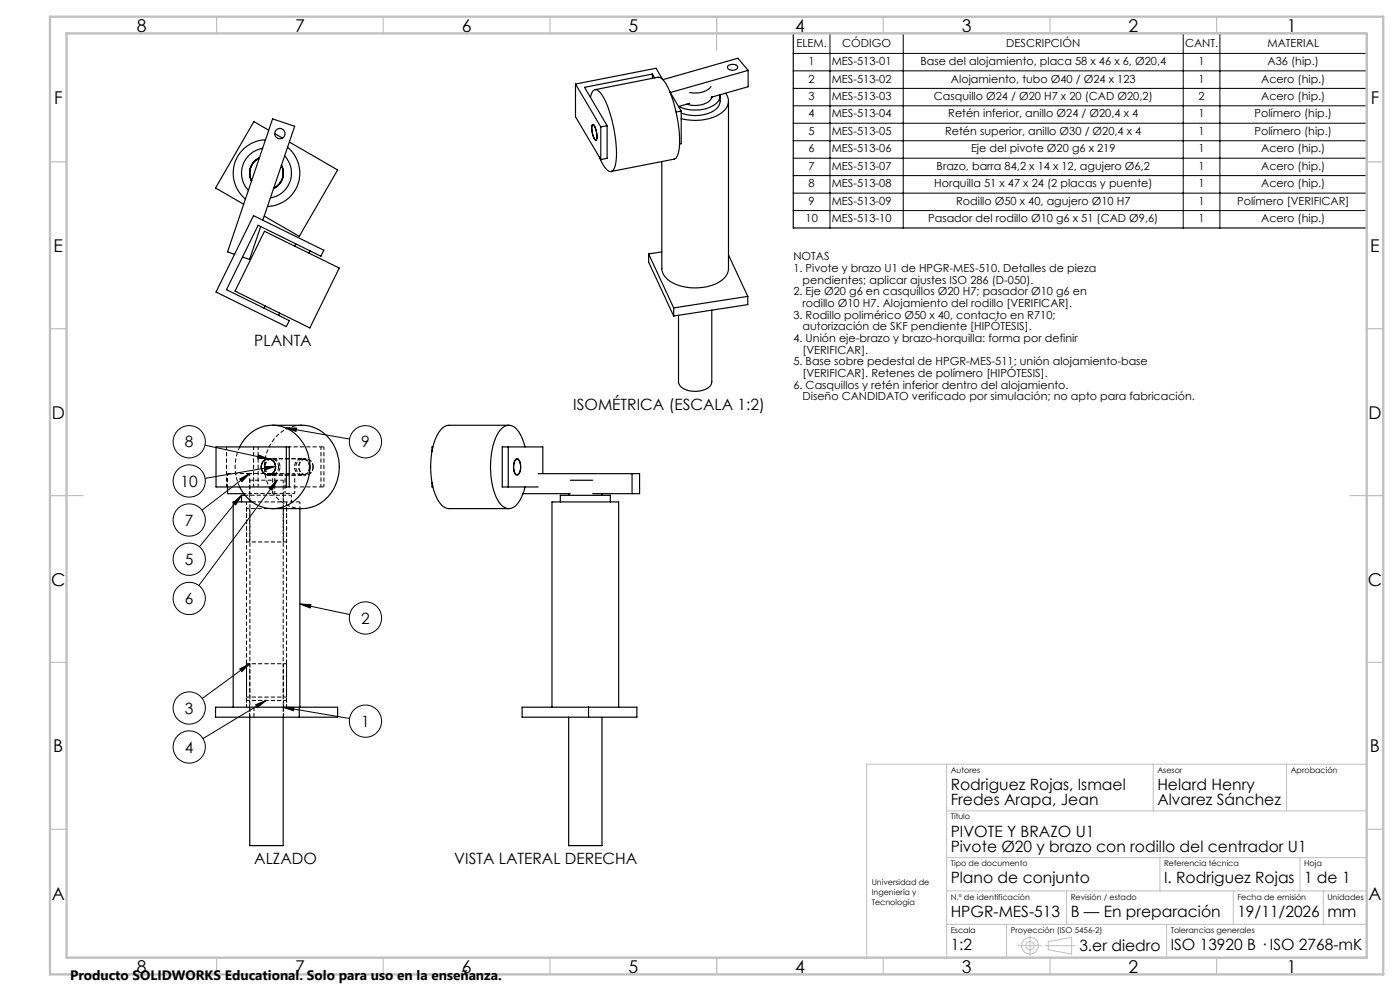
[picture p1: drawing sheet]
<svg xmlns="http://www.w3.org/2000/svg" width="420mm" height="297mm" viewBox="0 0 420 297" stroke-linecap="round" stroke-linejoin="round" font-family="sans-serif">
<path d="M83.6 139.9a2.19 2.19 0 0 0-2.5-2.4 2.19 2.19 0 0 0-1.8 2.9 2.14 2.14 0 0 0 2.4 1.9 2.14 2.14 0 0 0 1.9-2.4M93.1 139.9a2.19 2.19 0 0 0-2.5-2.4 2.19 2.19 0 0 0-1.8 2.9 2.14 2.14 0 0 0 2.4 1.9 2.14 2.14 0 0 0 1.9-2.4M93.9 139.9a2.19 2.19 0 0 0-2.4-2.4 2.19 2.19 0 0 0-1.8 2.9 2.14 2.14 0 0 0 2.4 1.9 2.14 2.14 0 0 0 1.8-2.4M74.9 141.9h-6.6M75.7 150.4h14.3" fill="none" stroke="#000" stroke-width=".3" stroke-dasharray="1.3 .6" stroke-dashoffset=".2" stroke-linecap="butt"/>
<path d="M71.9 133.9a13.8 13.8 0 0 0 0 12M90.6 127.4a12.2 12.2 0 0 0-11.1 14.8 11.6 11.6 0 0 0 11.1 10.2M74.9 211.9v3M76.2 214.9v-3M85.1 214.9v-3" fill="none" stroke="#000" stroke-width=".3" stroke-dasharray="1.3 .6" stroke-dashoffset=".1" stroke-linecap="butt"/>
<path d="M84 139.9a2.3 2.3 0 0 0-2.7-2.4 2.3 2.3 0 0 0-1.7 3.2 2.23 2.23 0 0 0 2.6 1.7 2.23 2.23 0 0 0 1.8-2.5M92.8 139.9a2.3 2.3 0 0 0-2.7-2.4 2.3 2.3 0 0 0-1.7 3.2 2.23 2.23 0 0 0 2.6 1.7 2.23 2.23 0 0 0 1.8-2.5" fill="none" stroke="#000" stroke-width=".3" stroke-dasharray="1.3 .6" stroke-dashoffset="-.1" stroke-linecap="butt"/>
<g fill="none" stroke="#000" stroke-width=".3" stroke-dasharray="1.3 .6" stroke-dashoffset=".4" stroke-linecap="butt">
<path d="M68 133.9v12M81.4 137.5h-.9M91.8 137.5h-.9M96.3 133.9h.9M74 152.4v10M74 150.4v61.5M74.9 152.4v10M75 143.9h10M75 143.9v71M76.1 145.9v-12M77.4 145.9v-12M80.5 142.3h.9"/>
<path d="M90.9 142.3h.9M96.3 145.9v-12M96.3 145.9h.9M97.2 145.9v-12M74 162.4h12M85 162.4v-10M86 162.4v-10M74 198.9h12M74 198.9v10M74.9 198.9v10M74 209.9h12M74 208.9h12"/>
<path d="M85 214.9v-71M85 208.9v-10M86 208.9v-10M86 211.9v-61.5"/>
</g>
<path d="M86.8 133.9h9.5M91.8 137.5h-11.3M80.5 142.3h11.3M86.8 145.9h9.5" fill="none" stroke="#000" stroke-width=".3" stroke-dasharray="1.3 .6" stroke-dashoffset=".7" stroke-linecap="butt"/>
<path d="M68.3 145.9v-4M74.9 147.9v-6M81.8 147.9v-6M82.4 141.9v6M85.5 147.9v-6M88.4 147.9v-6M88.4 147.9h-13.5M88.4 141.9h-13.5" fill="none" stroke="#000" stroke-width=".3" stroke-dasharray="1.3 .6" stroke-dashoffset=".5" stroke-linecap="butt"/>
<path d="M74.9 147.9h-1.8" fill="none" stroke="#000" stroke-width=".3" stroke-dasharray="1.3 .6" stroke-dashoffset=".9" stroke-linecap="butt"/>
<path d="M73.5 148.4h14" fill="none" stroke="#000" stroke-width=".3" stroke-dasharray="1.3 .6" stroke-dashoffset=".3" stroke-linecap="butt"/>
<path d="M74 152.4h7.8M74.9 148.4v2M85.1 150.4v-2M87.5 150.4v-2M90 152.4v-2M74 209.9v2M74.9 209.9v2M85.1 211.9v-2M86 211.9v-2" fill="none" stroke="#000" stroke-width=".3" stroke-dasharray="1.3 .6" stroke-dashoffset=".6" stroke-linecap="butt"/>
<path d="M90.6 137.4h-8.8M81.8 142.4h8.8" fill="none" stroke="#000" stroke-width=".3" stroke-dasharray="1.3 .6" stroke-linecap="butt"/>
<g fill="none" stroke="#000" stroke-width=".35">
<path d="M218.4 19.7a2.1 2.1 0 0 1 2.9 .3 1.69 1.69 0 0 1-2.8 .7 .65 .65 0 0 1-.1-1zM238 10h172v58.3h-172zM80.6 39l-4.4-2.6-11.5 19.9 8.4 4.9M172.6 25.2l7.6 12.8M172.6 25.2v9.8l7.6 12.8M177.1 29.2l.3-1.1a1.37 1.37 0 0 1 1.2-1.2 1.37 1.37 0 0 1 1.5 .8 33.4 33.4 0 0 1 4.8 16 12.6 12.6 0 0 1-1 7.3 1.34 1.34 0 0 1-2.1-.5l-.9-1.1-1.1-2.3M177.7 37.4l.2-.1a5.3 5.3 0 0 1 1 4.6l-.1 .1a5.3 5.3 0 0 1-1.1-4.6zM178.5 26.9l19.3-3.7a7.5 7.5 0 0 1 3.3 4.6 39.5 39.5 0 0 1 2.6 17.3l-.4 1.3a1.62 1.62 0 0 1-1.1 1.3l-18.9 3.7M180.2 38v9.8M182.1 37.7l-1.9 .3M182.1 37.7v9.7l-1.9 .4M195.7 22.2l.7 1.2"/>
<path d="M195.7 22.2l-20.3 4 6.7 11.5M195.7 22.2v1.3M198.8 23.7l-2-3.2-24.2 4.7M200.9 27.5l3.5 5.8M204.4 33.3l-1.6 .3M204.4 33.3v9.8l-.5 .1M213.3 25.9a6.2 6.2 0 0 1-6.4 1.8M213.5 29.1v.1M213.6 29.1a4.2 4.2 0 0 1-4 2.4l-1.7 .1-1.9-.4M216 28.7a4.4 4.4 0 0 1-3.3 5.2 12.2 12.2 0 0 1-8.3 0M216 28.4a4.2 4.2 0 0 1-3.3 3.9 11.8 11.8 0 0 1-9.1-.4l3.3-.9M217.7 27.9a4.1 4.1 0 0 1-1.9 6.4 15.5 15.5 0 0 1-11.4 1.3"/>
<path d="M218.5 30.3v50.2a5.3 5.3 0 0 1-3.5 4.4 15.1 15.1 0 0 1-14.7-1.1 4.3 4.3 0 0 1-1.8-3.3v-32.1M224.4 21.1v4.9l-11.1 3.2M224.4 21.1l-23.3 6.6M224.4 21.1l-3-3.6-22.5 6.4M77.8 47.4a5 5 0 0 0-2.3 6.7M77.8 47.3a5.1 5.1 0 0 0-2.3 6.9M77.8 47.3a5.1 5.1 0 0 0-2.4 7M78.8 44.5a7.5 7.5 0 0 0-4.3 12.5M79.7 41.9a10 10 0 0 0-9.2 6.8 10 10 0 0 0 3.1 11M82.4 40l2.3 1.4M84.4 49.6a5.1 5.1 0 0 1-2.3 6.8M84.4 49.6a5 5 0 0 1-2.3 6.9"/>
<path d="M84.5 49.5a5.1 5.1 0 0 1-2.4 7M85.4 46.7a7.5 7.5 0 0 1-4.3 12.6M86.3 44.1a10 10 0 0 1 3.1 11 10 10 0 0 1-9.1 6.8M86.8 42.6l14.5 8.3-11.5 19.9-10.5-6M76.1 64.6l21.1 10.4-.9 1.8-18.9-9.3-9.5 19.3 18.9 9.3-.9 1.8-21.1-10.4zM78.2 67.9l-3.3 9.8-2.2-.7M78.8 66l9.6-28.2-6.6-2.2-13.5 39.9 2.1 .7M79.3 69.3l22.5 11-8.8 18-22.5-11.1zM88.7 73.1l-.3 .7M93 75.2l-.3 .7M194.6 76.1l7.5 16.2M194.6 76.1v2.5l7.5 16.1"/>
<path d="M198.5 75.5l-3.9 .6M218.5 76.4l5.8 12.4M79.6 91.7l-.4 .7M83.9 93.8l-.3 .7M202.1 92.3v2.4M213.5 93v21.4a3.2 3.2 0 0 1-3.1 2.7 6.2 6.2 0 0 1-6.6-1.9l-.2-.8v-19.9M224.3 88.8l-22.2 3.5M224.3 88.8v2.5l-22.2 3.4M64.8 133.9h22v12h-22zM71.9 133.9a10.7 10.7 0 0 1 10.2-6.5 10.7 10.7 0 0 1 9.7 7.1 13 13 0 0 1-6.6 17.3 10.8 10.8 0 0 1-13.3-5.9M79.1 138.1a2.28 2.28 0 0 1 3.2 .4 2.28 2.28 0 0 1-.3 3.2 2.28 2.28 0 0 1-3.3-.3 2.28 2.28 0 0 1 .4-3.3zM81.7 127.5h8.9a11.9 11.9 0 0 1 11.2 12.4 11.9 11.9 0 0 1-11.2 12.5h-8.9"/>
<path d="M85.9 133.9v12M129.9 133.9h-.3v1.4M152.5 133.9v12M152.6 127.5h-17.9a4.2 4.2 0 0 0-3.4 2.7 23.5 23.5 0 0 0 .4 20.2l1.3 1.4 1.5 .6h18.1M154.8 137.7l.2-.2a1.98 1.98 0 0 1 1.2 2.4l-.4 1.8a.8 .8 0 0 1-.9 .6 .8 .8 0 0 1-.6-.9 4.2 4.2 0 0 1 .5-3.7zM157.5 133.9a9.6 9.6 0 0 0-3.6-6.2 3.2 3.2 0 0 0-4.3 1.8 23.3 23.3 0 0 0 0 20.9 3.2 3.2 0 0 0 5.2 1 12.6 12.6 0 0 0 2.7-5.5M68.3 145.9v2.1h4.8M73.5 148.4h-1v2M75.6 150.4h-5.6v61.5M90 152.4v59.5M129.6 144.6v1.3h.3M156.9 148h14.2"/>
<path d="M161.5 142h30.4v6h-14.1M162.8 142v-8.1h-12.1v12h10.8M168.1 150.4v-2h15v2M170.6 148v.4M171.1 143.9h6.7M180.6 148v.4M189.6 142v6M64.7 211.9h36.6v3h-36.6zM74.9 214.9v38.5h10v-38.5M89.8 211.9v3M156.6 211.9h34.5v3h-34.5zM165.6 211.9v-61.5h20v61.5"/>
<path d="M170.6 214.9v38.5h10v-38.5M176.6 211.9v3"/>
<circle cx="84" cy="40" r="1.55"/>
</g>
<g fill="none" stroke="#000" stroke-width=".3">
<path d="M238 16h172M249 10v58.3M271 10v58.3M355 10v58.3M366 10v58.3M238 21.2h172M238 26.5h172M238 31.7h172M238 36.9h172M238 42.2h172M238 47.4h172M238 52.6h172"/>
<path d="M238 57.9h172M238 63.1h172M61.5 133.4l19.1 4.1M77.5 136.3l3.1 1.2-3.3-.2zM79.3 139.8h3.4l-3.2 1zM82.7 139.8l-21.2 3.6M85.7 128.2l3.3 .1-.2 1zM85.7 128.2l19.2 3.4M70 150.7l2.5-2.3-1.8 2.9zM71.9 143.5l3-1.5-2.3 2.4zM72.5 148.4l-12.7 15.5M74.9 142l-14.3 10.9"/>
<path d="M80.8 146.3l2.3-2.4-1.5 3zM83.1 143.9l-23.4 31.6M74.9 198.9l-14.2 10.4M90 181l3.3 .2-.2 1zM90 181l14.9 3.2M71.9 200.5l3-1.6-2.4 2.4zM76.7 211.2l3.1-1.3-2.6 2.2zM79.8 209.9l-18.9 11.5M84.8 211.9l3.4 .1-.2 1zM84.8 211.9l20.1 3.4"/>
<circle cx="56.8" cy="132.4" r="4.8"/>
<circle cx="109.6" cy="132.4" r="4.8"/>
<circle cx="56.8" cy="155.8" r="4.8"/>
<circle cx="56.8" cy="144.2" r="4.8"/>
<circle cx="56.8" cy="179.4" r="4.8"/>
<circle cx="56.8" cy="167.6" r="4.8"/>
<circle cx="109.6" cy="185.2" r="4.8"/>
<circle cx="56.8" cy="212.2" r="4.8"/>
<circle cx="109.6" cy="216.1" r="4.8"/>
<circle cx="56.8" cy="223.9" r="4.8"/>
</g>
<g fill="none" stroke="#c0c0c0" stroke-width=".3">
<path d="M284 229v58M346 229v14M386 229v14M410 229h-150v58M284 243h126M284 257h126M348 257v10M390 257v10M284 267h126M284 277h126M302 277v10M320 267v10"/>
<path d="M350 277v10M370 267v10M397 267v10M305.5 283.4h7M309 280.4v6M313.5 283.4h9M314.5 282.2l7-1.3v5l-7-1.2z"/>
<circle cx="309" cy="283.4" r="2.49"/>
<circle cx="309" cy="283.4" r="1.25"/>
</g>
<g fill="none" stroke="#c0c0c0" stroke-width=".35">
<path d="M65 5v5M115 5v5M165 5v5M215 5v10M265 5v5M315 5v5M365 5v5M15 48.5h5M410 48.5h5M15 98.5h5M410 98.5h5M15 148.5h10"/>
<path d="M405 148.5h10M15 198.5h5M410 198.5h5M15 248.5h5M410 248.5h5M65 287v5M115 287v5M165 287v5M215 287v5M265 287v5M315 287v5M365 287v5"/>
</g>
<path d="M15 5h400v287h-400zM20 10h390v277h-390z" fill="none" stroke="#c0c0c0" stroke-width=".7"/>
<path d="M84.8 211.9l3.4 .1-.2 1zM90 181l3.3 .2-.2 1zM71.9 200.5l3-1.6-2.4 2.4zM76.7 211.2l3.1-1.3-2.6 2.2zM70 150.7l2.5-2.3-1.8 2.9zM80.8 146.3l2.3-2.4-1.5 3zM71.9 143.5l3-1.5-2.3 2.4zM77.5 136.3l3.1 1.2-3.3-.2zM85.7 128.2l3.3 .1-.2 1zM79.3 139.8h3.4l-3.2 1z" fill="#000"/>
<g font-size="5.3">
<text x="41" y="9.5">8</text>
<text x="88.5" y="9.5">7</text>
<text x="138.5" y="9.5">6</text>
<text x="188.5" y="9.5">5</text>
<text x="238.5" y="9.5">4</text>
<text x="288.5" y="9.5">3</text>
<text x="338.5" y="9.5">2</text>
<text x="386" y="9.5">1</text>
<text x="16.2" y="31.3">F</text>
<text x="411.2" y="31.3">F</text>
<text x="16.1" y="75.5">E</text>
<text x="411.1" y="75.5">E</text>
<text x="15.5" y="125.5">D</text>
<text x="410.5" y="125.5">D</text>
<text x="15.4" y="175.5">C</text>
<text x="410.4" y="175.5">C</text>
<text x="16" y="225.5">B</text>
<text x="411" y="225.5">B</text>
<text x="15.5" y="269.8">A</text>
<text x="410.5" y="269.8">A</text>
<text x="41" y="291.5">8</text>
<text x="88.5" y="291.5">7</text>
<text x="138.5" y="291.5">6</text>
<text x="188.5" y="291.5">5</text>
<text x="238.5" y="291.5">4</text>
<text x="288.5" y="291.5">3</text>
<text x="338.5" y="291.5">2</text>
<text x="386" y="291.5">1</text>
</g>
<g font-size="4.7">
<text x="76.3" y="103.8">PLANTA</text>
<text x="172" y="122.8">ISOMÉTRICA (ESCALA 1:2)</text>
<text x="55.5" y="134.1">8</text>
<text x="108.4" y="134.1">9</text>
<text x="54.2" y="145.8">10</text>
<text x="55.5" y="157.5">7</text>
<text x="55.5" y="169.3">5</text>
<text x="55.5" y="181">6</text>
<text x="108.4" y="186.9">2</text>
<text x="55.5" y="213.9">3</text>
<text x="108.4" y="217.8">1</text>
<text x="55.5" y="225.5">4</text>
<text x="285.2" y="236.7">Rodriguez Rojas, Ismael</text>
<text x="347.2" y="236.7">Helard Henry</text>
<text x="285.2" y="241.3">Fredes Arapa, Jean</text>
<text x="347.2" y="241.3">Alvarez Sánchez</text>
<text x="285.2" y="250.7">PIVOTE Y BRAZO U1</text>
<text x="285.2" y="255.3">Pivote Ø20 y brazo con rodillo del centrador U1</text>
<text x="76.3" y="258.9">ALZADO</text>
<text x="136.3" y="258.9">VISTA LATERAL DERECHA</text>
<text x="285.2" y="264.7">Plano de conjunto</text>
<text x="349.2" y="264.7">I. Rodriguez Rojas</text>
<text x="391.2" y="264.7">1 de 1</text>
<text x="285.2" y="274.7">HPGR-MES-513</text>
<text x="321.2" y="274.7">B — En preparación</text>
<text x="371.2" y="274.7">19/11/2026</text>
<text x="398.2" y="274.9">mm</text>
<text x="285.2" y="284.7">1:2</text>
<text x="323.8" y="284.9">3.er diedro</text>
<text x="351.2" y="284.7">ISO 13920 B · ISO 2768-mK</text>
</g>
<text font-size="4.1" x="21" y="293.7">Producto SOLIDWORKS Educational. Solo para uso en la enseñanza.</text>
<g font-size="3.3">
<text x="238.9" y="14.2">ELEM.</text>
<text x="252.7" y="14.2">CÓDIGO</text>
<text x="301.9" y="14.2">DESCRIPCIÓN</text>
<text x="355.5" y="14.2">CANT.</text>
<text x="380.2" y="14.2">MATERIAL</text>
<text x="242.6" y="19.5">1</text>
<text x="249.5" y="19.5">MES-513-01</text>
<text x="276.1" y="19.5">Base del alojamiento, placa 58 x 46 x 6, Ø20,4</text>
<text x="359.6" y="19.5">1</text>
<text x="380.3" y="19.5">A36 (hip.)</text>
<text x="242.6" y="24.7">2</text>
<text x="242.6" y="30">3</text>
<text x="249.5" y="24.7">MES-513-02</text>
<text x="249.5" y="30">MES-513-03</text>
<text x="280.2" y="30">Casquillo Ø24 / Ø20 H7 x 20 (CAD Ø20,2)</text>
<text x="285.3" y="24.7">Alojamiento, tubo Ø40 / Ø24 x 123</text>
<text x="359.6" y="24.7">1</text>
<text x="359.6" y="30">2</text>
<text x="378.4" y="24.7">Acero (hip.)</text>
<text x="378.4" y="30">Acero (hip.)</text>
<text x="242.6" y="35.2">4</text>
<text x="249.5" y="35.2">MES-513-04</text>
<text x="284.5" y="35.2">Retén inferior, anillo Ø24 / Ø20,4 x 4</text>
<text x="359.6" y="35.2">1</text>
<text x="376.4" y="35.2">Polímero (hip.)</text>
<text x="242.6" y="40.4">5</text>
<text x="249.5" y="40.4">MES-513-05</text>
<text x="283.6" y="40.4">Retén superior, anillo Ø30 / Ø20,4 x 4</text>
<text x="359.6" y="40.4">1</text>
<text x="376.4" y="40.4">Polímero (hip.)</text>
<text x="242.6" y="45.7">6</text>
<text x="249.5" y="45.7">MES-513-06</text>
<text x="291.3" y="45.7">Eje del pivote Ø20 g6 x 219</text>
<text x="359.6" y="45.7">1</text>
<text x="378.4" y="45.7">Acero (hip.)</text>
<text x="242.6" y="50.9">7</text>
<text x="249.5" y="50.9">MES-513-07</text>
<text x="281" y="50.9">Brazo, barra 84,2 x 14 x 12, agujero Ø6,2</text>
<text x="359.6" y="50.9">1</text>
<text x="378.4" y="50.9">Acero (hip.)</text>
<text x="242.6" y="56.1">8</text>
<text x="249.5" y="56.1">MES-513-08</text>
<text x="280.3" y="56.1">Horquilla 51 x 47 x 24 (2 placas y puente)</text>
<text x="359.6" y="56.1">1</text>
<text x="378.4" y="56.1">Acero (hip.)</text>
<text x="242.6" y="61.4">9</text>
<text x="249.5" y="61.4">MES-513-09</text>
<text x="286.8" y="61.4">Rodillo Ø50 x 40, agujero Ø10 H7</text>
<text x="359.6" y="61.4">1</text>
<text x="371.1" y="61.4">Polímero [VERIFICAR]</text>
<text x="241.7" y="66.6">10</text>
<text x="249.5" y="66.6">MES-513-10</text>
<text x="278.5" y="66.6">Pasador del rodillo Ø10 g6 x 51 (CAD Ø9,6)</text>
<text x="359.6" y="66.6">1</text>
<text x="378.4" y="66.6">Acero (hip.)</text>
<text x="238" y="78">NOTAS</text>
<text x="238" y="81.5">1. Pivote y brazo U1 de HPGR-MES-510. Detalles de pieza</text>
<text x="238" y="88.5">2. Eje Ø20 g6 en casquillos Ø20 H7; pasador Ø10 g6 en</text>
<text x="240.8" y="85">pendientes; aplicar ajustes ISO 286 (D-050).</text>
<text x="238" y="95.5">3. Rodillo polimérico Ø50 x 40, contacto en R710;</text>
<text x="240.8" y="92">rodillo Ø10 H7. Alojamiento del rodillo [VERIFICAR].</text>
<text x="240.8" y="99">autorización de SKF pendiente [HIPÓTESIS].</text>
<text x="238" y="102.5">4. Unión eje-brazo y brazo-horquilla: forma por definir</text>
<text x="240.8" y="106">[VERIFICAR].</text>
<text x="238" y="109.5">5. Base sobre pedestal de HPGR-MES-511; unión alojamiento-base</text>
<text x="240.8" y="113">[VERIFICAR]. Retenes de polímero [HIPÓTESIS].</text>
<text x="238" y="116.5">6. Casquillos y retén inferior dentro del alojamiento.</text>
<text x="240.8" y="120">Diseño CANDIDATO verificado por simulación; no apto para fabricación.</text>
</g>
<g font-size="2.4">
<text x="285.2" y="231.6">Autores</text>
<text x="347.2" y="231.6">Asesor</text>
<text x="387.2" y="231.6">Aprobación</text>
<text x="285.2" y="245.6">Título</text>
<text x="285.2" y="259.6">Tipo de documento</text>
<text x="349.2" y="259.6">Referencia técnica</text>
<text x="391.2" y="259.6">Hoja</text>
<text x="261.5" y="265.3">Universidad de</text>
<text x="261.5" y="268.3">Ingeniería y</text>
<text x="285.2" y="269.6">N.º de identificación</text>
<text x="321.2" y="269.6">Revisión / estado</text>
<text x="371.2" y="269.6">Fecha de emisión</text>
<text x="398.2" y="269.6">Unidades</text>
<text x="261.5" y="271.3">Tecnología</text>
<text x="285.2" y="279.6">Escala</text>
<text x="303.2" y="279.6">Proyección (ISO 5456-2)</text>
<text x="351.2" y="279.6">Tolerancias generales</text>
</g>
</svg>
